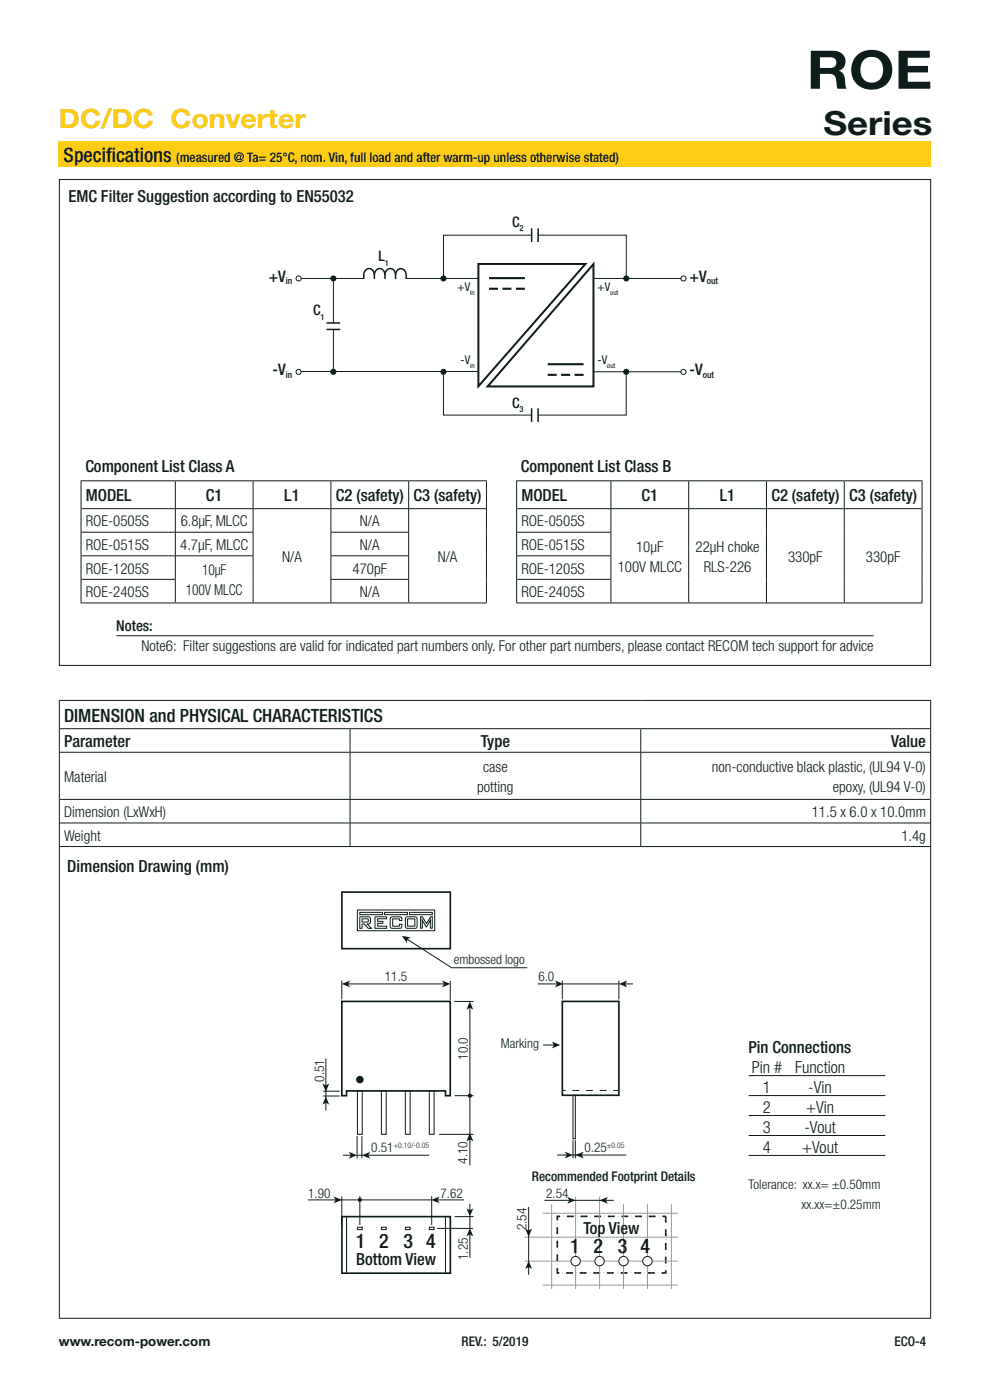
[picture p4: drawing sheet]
<svg xmlns="http://www.w3.org/2000/svg" width="210mm" height="297mm" viewBox="0 0 210 297" stroke-linecap="round" stroke-linejoin="round" font-family="sans-serif">
<path d="M12.5 30h185v5.5h-185z" fill="#fecb15"/>
<g fill="none" stroke="#0e1c1b" stroke-width=".21">
<path d="M12.5 154.6h185M12.5 159.6h61.7M12.5 148.6h185M12.6 148.7v5.8M12.6 154.7v4.8M12.6 159.7v19.8M74.3 154.7v14.8M74.3 159.6h61.6M135.9 154.7v14.8M136 159.6h61.5M197.4 148.7v5.8M197.4 154.7v4.8"/>
<path d="M197.4 159.7v19.8M12.5 179.6h185M12.6 179.7v99.9M12.7 174.6h184.6M12.7 169.6h184.6M74.3 169.6v4.9M74.3 174.6v4.9M135.9 169.6v4.9M135.9 174.6v4.9M197.4 179.7v99.9M75.8 231.4h1v9.2h-1zM80.9 231.4h1v9.2h-1z"/>
<path d="M86 231.4h1v9.2h-1zM91.1 231.4h1v9.2h-1zM12.5 279.7h185"/>
</g>
<path d="M72.5 212.4h23v20h-1v-1h-21v1h-1z" fill="none" stroke="#0e1c1b" stroke-width=".35"/>
<circle cx="76.3" cy="229" r=".62" fill="#0e1c1b"/>
<g fill="none" stroke="#0e1c1b" stroke-width=".35">
<path d="M72.5 189.3h23v12h-23zM119.3 212.4h12v20h-12zM72.5 258.1h23v12h-23z"/>
<circle cx="76.3" cy="229" r=".62"/>
</g>
<g fill="none" stroke="#0e1c1b" stroke-width=".21">
<path d="M75.8 193h16.4v4.4h-16.4zM76.3 193.6h4.9v.4h-4.9zM76.3 194.5h1.8a.55 .55 0 0 1 .5 .8 .54 .54 0 0 1-.2 .6 .54 .54 0 0 1-.6 .1l1 .9h-.7l-.9-.9h-.4v.9h-.5zM76.8 194.9l1.3 .1v.5l-1.3 .1zM79.5 194.5h2.5v.4h-1.9v.6h1.1v.4h-1.1v.6h1.9v.4h-2.5zM81.6 193.6h4.8v.4h-4.8zM82.9 194.6l1.9-.1a.56 .56 0 0 1 .4 .8h-.5v-.4l-1.4 .1v1.5h1.4l.1-.4h.4v.3a.43 .43 0 0 1-.4 .5h-1.6a.43 .43 0 0 1-.4-.5zM86.1 194.6l1.9-.1a.47 .47 0 0 1 .5 .7v1.2a.42 .42 0 0 1-.4 .5h-1.7a.41 .41 0 0 1-.4-.5zM86.5 194.9h1.5v1.6h-1.5zM86.9 193.6h4.8v.4h-4.8zM89.2 194.5h.4l.9 1.4 .8-1.4h.4v2.4h-.4v-1.7l-.9 1.4-.8-1.4v1.7h-.4zM121.5 232.4h.5v9.2h-.5z"/>
<path d="M72.1 254.6h19.5M73.5 258.2v11.8M75.7 245.1h1.4M94.5 258.2v11.8M99.7 257.9v2.6M121.3 245h1.4M75.8 260.3h1v.5h-1zM80.9 260.3h1v.5h-1zM86 260.3h1v.5h-1zM91.1 260.3h1v.5h-1z"/>
</g>
<path d="M118.2 258h23v12h-23z" fill="none" stroke="#0e1c1b" stroke-width=".35" stroke-dasharray=".7 .7 0" stroke-linecap="butt"/>
<path d="M119.3 231.3h12" fill="none" stroke="#0e1c1b" stroke-width=".21" stroke-dasharray=".7 .7 0" stroke-linecap="butt"/>
<path d="M115.1 257.4h28.7M117 255.5v18M122.1 253.8v19.7M127.2 253.8v19.7M132.3 255.5v18M137.3 255.5v18M142.4 255.5v18M111.3 267.5h32.5M111.3 262.5h32.5M115.1 272.6h28.7" fill="none" stroke="#939b9d" stroke-width=".21"/>
<circle cx="76.3" cy="254.6" r=".34" fill="#0e1c1b"/>
<circle cx="76.3" cy="254.6" r=".34" fill="none" stroke="#0e1c1b" stroke-width=".21"/>
<circle cx="99.7" cy="232.4" r=".34" fill="#0e1c1b"/>
<g fill="none" stroke="#0e1c1b" stroke-width=".21">
<path d="M72.5 208v4M95.5 208.1v4M96.3 212.4h4.1M96.4 232.4h4M72.5 253.8v6.1M75.7 241v4.7M76.3 253.8v6.1M76.8 241v4.7M91.6 253.8v6.1M93.2 240.6h7.2M96.4 258.1h4M121.5 241.9v3.8"/>
<path d="M121.6 254.6h5.9M122 241.9v3.8M123.3 245h9.5M92.7 260.6h7.6M112.1 262v5.8"/>
<circle cx="99.7" cy="232.4" r=".34"/>
</g>
<path d="M122.1 245l1.7-.7-.4 .7 .4 .7z" fill="#0e1c1b"/>
<path d="M65.3 254.6h6" fill="none" stroke="#0e1c1b" stroke-width=".21"/>
<path d="M70.8 253.8l1.7 .8-1.7 .7 .4-.7z" fill="#0e1c1b"/>
<path d="M92.7 254.6h5.7" fill="none" stroke="#0e1c1b" stroke-width=".21"/>
<path d="M91.5 254.6l1.7-.8-.4 .8 .4 .7z" fill="#0e1c1b"/>
<path d="M69.1 233.8v1.8" fill="none" stroke="#0e1c1b" stroke-width=".21"/>
<path d="M69.1 232.6l.7 1.7-.7-.4-.7 .4z" fill="#0e1c1b"/>
<path d="M78 245.1h13" fill="none" stroke="#0e1c1b" stroke-width=".21"/>
<path d="M76.8 245.1l1.7-.7-.4 .7 .4 .7z" fill="#0e1c1b"/>
<path d="M99.7 241.6v5.6" fill="none" stroke="#0e1c1b" stroke-width=".21"/>
<path d="M99.7 240.4l.7 1.7-.7-.4-.7 .4z" fill="#0e1c1b"/>
<path d="M72.7 245.1h1.8" fill="none" stroke="#0e1c1b" stroke-width=".21"/>
<path d="M74 244.4l1.7 .7-1.7 .7 .4-.7z" fill="#0e1c1b"/>
<path d="M132.5 208.7h1.8" fill="none" stroke="#0e1c1b" stroke-width=".21"/>
<path d="M131.3 208.7l1.7-.7-.4 .7 .4 .7z" fill="#0e1c1b"/>
<path d="M114.1 208.7h4.1" fill="none" stroke="#0e1c1b" stroke-width=".21"/>
<path d="M117.7 208l1.8 .7-1.8 .7 .5-.7z" fill="#0e1c1b"/>
<path d="M69.1 224.5v5.9" fill="none" stroke="#0e1c1b" stroke-width=".21"/>
<path d="M68.4 229.9l.7 .4 .7-.4-.7 1.7z" fill="#0e1c1b"/>
<path d="M118.2 245h2.1" fill="none" stroke="#0e1c1b" stroke-width=".21"/>
<path d="M119.8 244.3l1.8 .7-1.8 .7 .4-.7z" fill="#0e1c1b"/>
<path d="M99.7 213.7v27.3" fill="none" stroke="#0e1c1b" stroke-width=".21"/>
<path d="M99.7 212.4l.7 1.8-.7-.4-.7 .4z" fill="#0e1c1b"/>
<path d="M99.7 261.8v5" fill="none" stroke="#0e1c1b" stroke-width=".21"/>
<path d="M99.7 260.5l.7 1.8-.7-.4-.7 .4z" fill="#0e1c1b"/>
<path d="M99.7 255.4v1.5" fill="none" stroke="#0e1c1b" stroke-width=".21"/>
<path d="M99 256.3l.7 .5 .7-.5-.7 1.8z" fill="#0e1c1b"/>
<path d="M112.1 268.7v1.8" fill="none" stroke="#0e1c1b" stroke-width=".21"/>
<path d="M112.1 267.5l.8 1.7-.8-.4-.7 .4z" fill="#0e1c1b"/>
<path d="M112.1 256v5.2" fill="none" stroke="#0e1c1b" stroke-width=".21"/>
<path d="M111.4 260.7l.7 .4 .8-.4-.8 1.7z" fill="#0e1c1b"/>
<path d="M128.4 254.6h1.8" fill="none" stroke="#0e1c1b" stroke-width=".21"/>
<path d="M127.2 254.6l1.7-.7-.4 .7 .4 .8z" fill="#0e1c1b"/>
<path d="M115.5 254.6h5.4" fill="none" stroke="#0e1c1b" stroke-width=".21"/>
<path d="M120.3 253.9l1.8 .7-1.8 .8 .5-.8z" fill="#0e1c1b"/>
<path d="M73.8 208.7h20.5" fill="none" stroke="#0e1c1b" stroke-width=".21"/>
<g fill="#0e1c1b">
<path d="M72.5 208.7l1.8-.7-.5 .7 .5 .7z"/>
<path d="M93.8 208l1.7 .7-1.7 .7 .4-.7z"/>
</g>
<path d="M119.3 208v4M119.3 208.7h12M131.3 208v4M68.6 231.5h3.5M68.6 232.5h3.5M69.1 231v2M115.2 221.7h2.4" fill="none" stroke="#0e1c1b" stroke-width=".21"/>
<path d="M117.1 221l1.7 .7-1.7 .7 .4-.7z" fill="#0e1c1b"/>
<path d="M86.3 199.2l9.5 6.1h16" fill="none" stroke="#0e1c1b" stroke-width=".21"/>
<path d="M85.3 198.5l1.8 .4-.7 .4-.1 .8z" fill="#0e1c1b"/>
<circle cx="122.1" cy="267.5" r="1" fill="#fff"/>
<circle cx="122.1" cy="267.5" r="1" fill="none" stroke="#0e1c1b" stroke-width=".21"/>
<circle cx="127.2" cy="267.5" r="1" fill="#fff"/>
<circle cx="127.2" cy="267.5" r="1" fill="none" stroke="#0e1c1b" stroke-width=".21"/>
<circle cx="132.3" cy="267.5" r="1" fill="#fff"/>
<circle cx="132.3" cy="267.5" r="1" fill="none" stroke="#0e1c1b" stroke-width=".21"/>
<circle cx="137.3" cy="267.5" r="1" fill="#fff"/>
<circle cx="137.3" cy="267.5" r="1" fill="none" stroke="#0e1c1b" stroke-width=".21"/>
<path d="M158.8 220.6h29v36.5h-29z" fill="#fff"/>
<path d="M12.6 38.1h184.8v103.1h-184.8zM63.4 59.1h13.8M86.1 59.1h15.3M112.8 49.9h-18.7v9.2M114.2 49.9h18.6v9.2M63.8 78.8h37.6M94.1 78.9v9.2h18.7M158.8 228.2h29M158.8 232.4h29M158.8 236.7h29M158.8 240.9h29M158.8 245.1h29" fill="none" stroke="#0e1c1b" stroke-width=".21"/>
<path d="M79.4 58.3a1.15 1.15 0 0 0-1.1-1.3 1.15 1.15 0 0 0-1.1 1.3v.9M81.7 58.3a1.15 1.15 0 0 0-1.2-1.3 1.15 1.15 0 0 0-1.1 1.3v.9M83.9 58.3a1.15 1.15 0 0 0-1.1-1.3 1.15 1.15 0 0 0-1.1 1.3v.9M86.2 59.2a1.9 1.9 0 0 0-.8-2.1 1.18 1.18 0 0 0-1.5 1.3v.8M112.8 48.4v2.9M114.2 48.4v2.9" fill="none" stroke="#0e1c1b" stroke-width=".32"/>
<circle cx="63.3" cy="78.9" r=".54" fill="#fff"/>
<circle cx="63.3" cy="78.9" r=".54" fill="none" stroke="#0e1c1b" stroke-width=".21"/>
<circle cx="63.3" cy="59.1" r=".54" fill="#fff"/>
<circle cx="63.3" cy="59.1" r=".54" fill="none" stroke="#0e1c1b" stroke-width=".21"/>
<circle cx="145" cy="78.9" r=".54" fill="#fff"/>
<circle cx="145" cy="78.9" r=".54" fill="none" stroke="#0e1c1b" stroke-width=".21"/>
<circle cx="145" cy="59.1" r=".54" fill="#fff"/>
<g fill="none" stroke="#0e1c1b" stroke-width=".21">
<path d="M125.9 59.1h18.6M125.8 78.9h18.7"/>
<circle cx="145" cy="59.1" r=".54"/>
</g>
<circle cx="132.8" cy="59.1" r=".54" fill="#0e1c1b"/>
<g fill="none" stroke="#0e1c1b" stroke-width=".21">
<path d="M132.8 78.9v9.2h-18.7"/>
<circle cx="132.8" cy="59.1" r=".54"/>
</g>
<path d="M112.8 86.6v2.9M114.1 86.6v2.9" fill="none" stroke="#0e1c1b" stroke-width=".32"/>
<circle cx="132.8" cy="78.9" r=".54" fill="#0e1c1b"/>
<circle cx="132.8" cy="78.9" r=".54" fill="none" stroke="#0e1c1b" stroke-width=".21"/>
<circle cx="94.1" cy="59.1" r=".54" fill="#0e1c1b"/>
<circle cx="94.1" cy="59.1" r=".54" fill="none" stroke="#0e1c1b" stroke-width=".21"/>
<circle cx="94.1" cy="78.9" r=".54" fill="#0e1c1b"/>
<circle cx="94.1" cy="78.9" r=".54" fill="none" stroke="#0e1c1b" stroke-width=".21"/>
<path d="M69.3 68.5h2.9M69.3 69.9h2.9" fill="none" stroke="#0e1c1b" stroke-width=".32"/>
<g fill="#fff" stroke="#0e1c1b" stroke-width=".21">
<path d="M70.7 69.9v9z"/>
<path d="M70.7 59.6v9z"/>
</g>
<circle cx="70.7" cy="59.1" r=".54" fill="#0e1c1b"/>
<circle cx="70.7" cy="59.1" r=".54" fill="none" stroke="#0e1c1b" stroke-width=".21"/>
<circle cx="70.7" cy="78.9" r=".54" fill="#0e1c1b"/>
<g fill="none" stroke="#0e1c1b" stroke-width=".21">
<path d="M17.1 102h86.2M17.2 102.1v25.7M17.3 107.9h85.8M17.3 112.9h36.4M17.3 117.9h36.4M37.2 102.1v5.8M37.2 108v4.9M37.2 113v4.9M37.2 118v4.9M53.7 102.1v5.8M53.7 108v4.9M53.7 113v4.9"/>
<path d="M53.7 118v9.8M70.1 112.9h16.6M70.1 117.9h16.6M70.2 102.1v5.8M70.2 108v4.9M70.2 113v4.9M70.2 118v4.9M86.7 102.1v5.8M86.7 108v4.9M86.7 113v4.9M86.7 118v4.9M103.2 102.1v25.7"/>
<path d="M109.5 102h86.2M109.6 102.1v25.7M109.7 107.9h85.8M109.7 112.9h19.9M129.6 102.1v5.8M129.6 108v4.9M129.6 113v4.9h-19.9M129.6 118v4.9M146.1 102.1v5.8M146.1 108v19.8M162.6 102.1v5.8M162.6 108v19.8"/>
<path d="M179.1 102.1v5.8M179.1 108v19.8M195.6 102.1v25.7M17.1 127.9h86.2M17.3 122.9h19.9M24.7 134.9h160.6M37.2 123v4.8M70.1 122.9h16.6M70.2 123v4.8M86.7 123v4.8M109.5 127.9h86.2M109.7 122.9h19.9"/>
<path d="M129.6 123v4.8"/>
<circle cx="70.7" cy="78.9" r=".54"/>
</g>
<path d="M101.5 56h22.7l-22.7 26zM125.9 56v26h-22.5z" fill="none" stroke="#0e1c1b" stroke-width=".42"/>
<path d="M103.7 59h7.6M103.7 61.3h1.9M106.6 61.3h1.9M109.4 61.3h1.9M116.2 79.5h1.9M116.2 77.3h7.6M119 79.5h1.9M121.9 79.5h1.9" fill="none" stroke="#0e1c1b" stroke-width=".45"/>
<text font-size="11.3" fill="#0e1c1b" x="171.1" y="18.8">ROE</text>
<text font-size="7.1" fill="#0e1c1b" x="174.7" y="28.7">Series</text>
<text font-size="5.6" fill="#fecb15" x="12.5" y="27.2">DC/DC Converter</text>
<g font-size="4.2" fill="#0e1c1b">
<text x="13.5" y="34.4">Specif</text>
<text x="22.5" y="34.4">ications</text>
<text x="75.5" y="264.7">1</text>
<text x="80.4" y="264.7">2</text>
<text x="85.6" y="264.7">3</text>
<text x="90.4" y="264.7">4</text>
<text x="121" y="265.9">1</text>
<text x="125.9" y="265.9">2</text>
<text x="131" y="265.9">3</text>
<text x="135.9" y="265.9">4</text>
</g>
<text font-size="3.9" fill="#0e1c1b" x="13.6" y="153.1">DIMENSION and PHYSICAL CHARACTERISTICS</text>
<g font-size="3.5" fill="#0e1c1b">
<text x="14.5" y="42.8">EMC Filter Suggestion according to EN55032</text>
<text x="18.1" y="100.1">Component List Class A</text>
<text x="110.5" y="100.1">Component List Class B</text>
<text x="18.2" y="106.3">MODEL</text>
<text x="43.7" y="106.3">C1</text>
<text x="60.3" y="106.3">L1</text>
<text x="71.2" y="106.3">C2 (safety)</text>
<text x="87.7" y="106.3">C3 (safety)</text>
<text x="110.6" y="106.3">MODEL</text>
<text x="136.1" y="106.3">C1</text>
<text x="152.7" y="106.3">L1</text>
<text x="163.6" y="106.3">C2 (safety)</text>
<text x="180.1" y="106.3">C3 (safety)</text>
<text x="13.6" y="158.5">Parameter</text>
<text x="102" y="158.5">Type</text>
<text x="189" y="158.5">Value</text>
<text x="14.2" y="184.9">Dimension Drawing (mm)</text>
<text x="158.8" y="223.4">Pin Connections</text>
<text x="159.5" y="227.6">Pin #</text>
<text x="168.6" y="227.6">Function</text>
<text x="161.8" y="231.9">1</text>
<text x="171.5" y="231.9">-Vin</text>
<text x="161.8" y="236.1">2</text>
<text x="171" y="236.1">+Vin</text>
<text x="161.8" y="240.3">3</text>
<text x="161.8" y="244.6">4</text>
<text x="170.2" y="244.6">+Vout</text>
<text x="170.6" y="240.3">-Vout</text>
<text x="123.7" y="261.8">Top View</text>
<text x="75.5" y="268.3">Bottom View</text>
</g>
<g font-size="3.4" fill="#0e1c1b">
<text x="57" y="59.8">+V</text>
<text x="146.3" y="59.8">+V</text>
<text x="57.8" y="79.7">-V</text>
<text x="146.3" y="79.7">-V</text>
</g>
<g font-size="3.2" fill="#0e1c1b">
<text x="18.2" y="111.7">ROE-0505S</text>
<text x="38.4" y="111.7">6.8µF, MLCC</text>
<text x="76.4" y="111.7">N/A</text>
<text x="110.6" y="111.7">ROE-0505S</text>
<text x="18.2" y="116.7">ROE-0515S</text>
<text x="38.2" y="116.7">4.7µF, MLCC</text>
<text x="59.9" y="119.2">N/A</text>
<text x="76.4" y="116.7">N/A</text>
<text x="92.9" y="119.2">N/A</text>
<text x="110.6" y="116.7">ROE-0515S</text>
<text x="134.9" y="117.1">10µF</text>
<text x="147.6" y="117.1">22µH choke</text>
<text x="167.2" y="119.2">330pF</text>
<text x="183.7" y="119.2">330pF</text>
<text x="18.2" y="121.7">ROE-1205S</text>
<text x="42.9" y="122.1">10µF</text>
<text x="74.8" y="121.7">470pF</text>
<text x="110.6" y="121.7">ROE-1205S</text>
<text x="131" y="121.3">100V MLCC</text>
<text x="149.3" y="121.3">RLS-226</text>
<text x="18.2" y="126.7">ROE-2405S</text>
<text x="39.4" y="126.3">100V MLCC</text>
<text x="76.4" y="126.7">N/A</text>
<text x="110.6" y="126.7">ROE-2405S</text>
<text x="24.7" y="133.8">Notes:</text>
<text x="30" y="138">Note6: Filter suggestions are valid for indicated part numbers only. For other part numbers, please contact RECOM tech support for advice</text>
<text x="13.6" y="165.9">Material</text>
<text x="101.2" y="168">potting</text>
<text x="102.5" y="163.7">case</text>
<text x="151" y="163.7">non-conductive black plastic, (UL94 V-0)</text>
<text x="176.7" y="168">epoxy, (UL94 V-0)</text>
<text x="13.6" y="173.4">Dimension (LxWxH)</text>
<text x="172.2" y="173.4">11.5 x 6.0 x 10.0mm</text>
<text x="13.6" y="178.4">Weight</text>
<text x="191.2" y="178.4">1.4g</text>
</g>
<g font-size="3.1" fill="#0e1c1b">
<text x="108.6" y="48.1">C</text>
<text x="80.3" y="55.4">L</text>
<text x="66.4" y="66.9">C</text>
<text x="108.6" y="86.5">C</text>
</g>
<g font-size="2.8" fill="#0e1c1b">
<text x="37.4" y="34.4">(measured @ Ta= 25°C, nom. Vin, full load and after warm-up unless otherwise stated)</text>
<text x="81.7" y="208">11.5</text>
<text x="96.2" y="204.6">embossed logo</text>
<text x="114.2" y="208">6.0</text>
<text x="99.2" y="224.8" transform="rotate(-90 99.2 224.8)">10.0</text>
<text x="106.2" y="222.4">Marking</text>
<text x="68.8" y="229.5" transform="rotate(-90 68.8 229.5)">0.51</text>
<text x="78.8" y="244.5">0.51</text>
<text x="124" y="244.5">0.25</text>
<text x="99.2" y="246.9" transform="rotate(-90 99.2 246.9)">4.10</text>
<text x="112.8" y="250.5">Recommended Footprint Details</text>
<text x="65.4" y="254.1">1.90</text>
<text x="93.4" y="254.1">7.62</text>
<text x="115.8" y="254.2">2.54</text>
<text x="158.8" y="252.2">Tolerance: xx.x= ±0.50mm</text>
<text x="170" y="256.4">xx.xx=±0.25mm</text>
<text x="111.7" y="261" transform="rotate(-90 111.7 261)">2.54</text>
<text x="99.2" y="267.3" transform="rotate(-90 99.2 267.3)">1.25</text>
<text x="12.5" y="285.6">www.recom-power.com</text>
<text x="97.9" y="285.6">REV.: 5/2019</text>
<text x="189.8" y="285.6">ECO-4</text>
</g>
<g font-size="2.5" fill="#0e1c1b">
<text x="97" y="61.8">+V</text>
<text x="126.7" y="61.8">+V</text>
<text x="97.7" y="77.2">-V</text>
<text x="126.7" y="77.2">-V</text>
</g>
<g font-size="2" fill="#0e1c1b">
<text x="60.6" y="60.3">in</text>
<text x="149.9" y="60.3">out</text>
<text x="60.6" y="80.2">in</text>
<text x="149.1" y="80.2">out</text>
</g>
<g font-size="1.8" fill="#0e1c1b">
<text x="110.2" y="49.1">2</text>
<text x="81.6" y="56.4">1</text>
<text x="68" y="67.9">1</text>
<text x="110.2" y="87.5">3</text>
</g>
<g font-size="1.6" fill="#0e1c1b">
<text x="83.5" y="243.5">+0.10/-0.05</text>
<text x="128.7" y="243.5">±0.05</text>
</g>
<g font-size="1.5" fill="#0e1c1b">
<text x="99.7" y="62.6">in</text>
<text x="129.4" y="62.6">out</text>
<text x="99.7" y="78.1">in</text>
<text x="128.8" y="78.1">out</text>
</g>
</svg>
